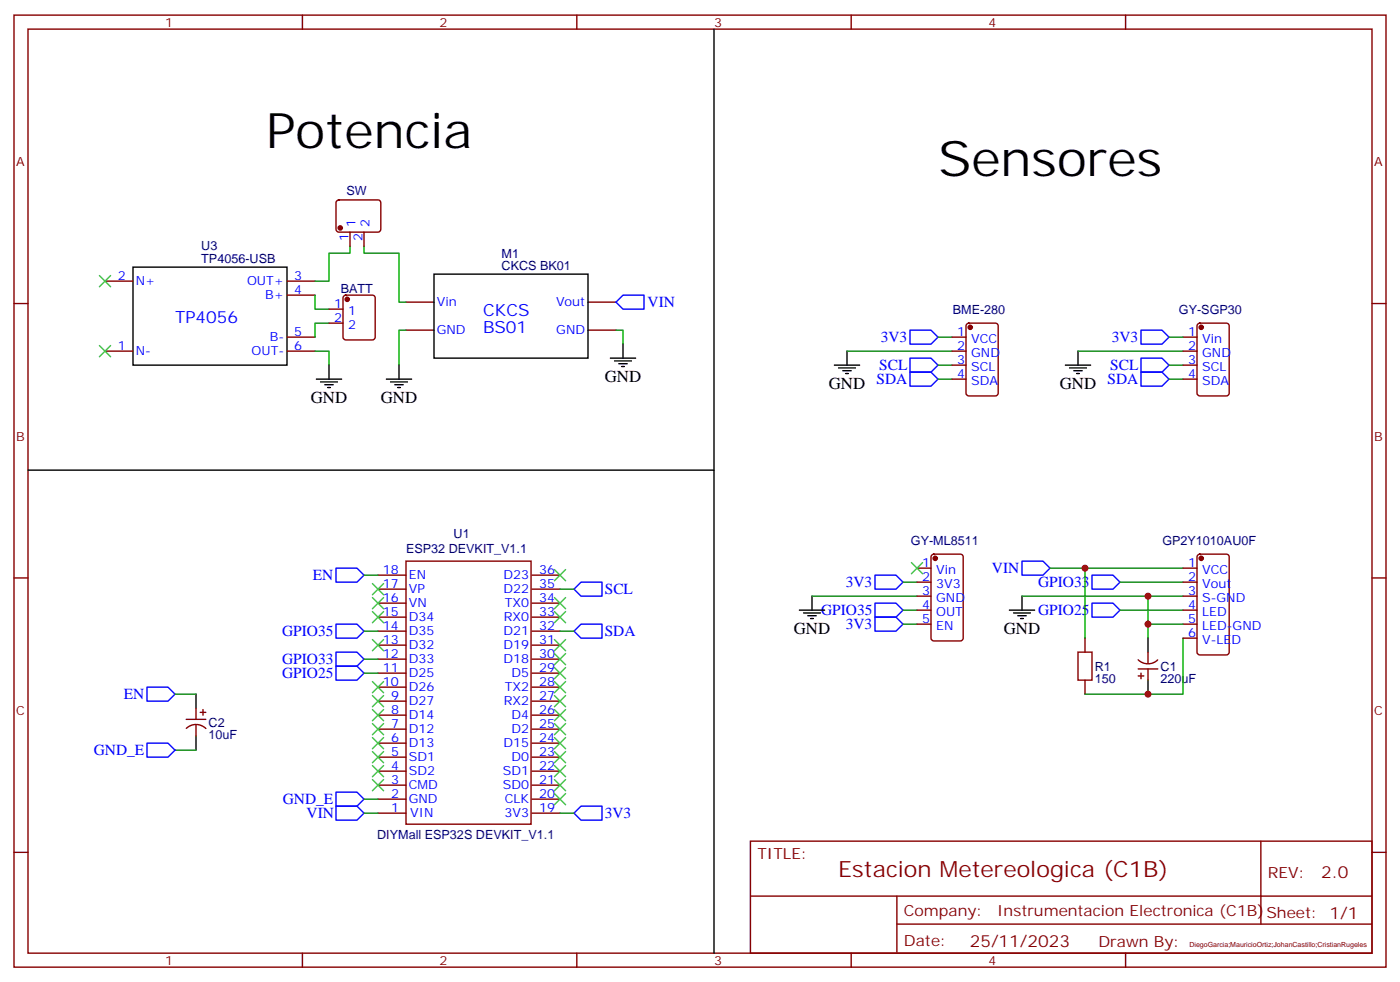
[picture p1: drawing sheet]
<svg xmlns="http://www.w3.org/2000/svg" width="353mm" height="247mm" viewBox="0 0 353 247" stroke-linecap="round" stroke-linejoin="round" font-family="sans-serif">
<g fill="none" stroke="#870000" stroke-width=".35">
<path d="M3.5 3.8h345.7v239.9h-345.7zM7.1 7.3h338.6v232.9h-338.6zM76.2 3.8v3.5M145.3 3.8v3.5M214.5 3.8v3.5M283.6 3.8v3.5M84.9 50.6l.5-.2h9.8a.71 .71 0 0 1 .8 .7v6.7l-.3 .5-.5 .2h-9.8l-.5-.2-.2-.5v-6.7zM88.2 58.5v3.5M91.7 58.5v3.5M3.5 76.5h3.6M26.5 70.8h7M72.3 70.8h7.1"/>
<path d="M72.3 74.4h7.1M82.9 77.9h3.5M86.7 74.6l.4-.2h6.7a.71 .71 0 0 1 .7 .7v10.1l-.7 .5h-6.7l-.5-.3-.2-.5v-9.8zM102.3 76.1h7.1M148.2 76.1h7M345.7 76.5h3.5M26.5 88.5h7M72.3 88.5h7.1M72.3 84.9h7.1M82.9 81.4h3.5M102.3 83.2h7.1M148.2 83.2h7"/>
<path d="M239.9 88.5h3.5M239.9 84.9h3.5M239.9 92h3.5M239.9 95.5h3.5M243.7 81.6l.4-.2h6.7a.71 .71 0 0 1 .7 .7v17.2l-.7 .5h-6.7l-.5-.3-.2-.4v-17zM298.1 88.5h3.5M298.1 84.9h3.5M298.1 92h3.5M298.1 95.5h3.5M301.9 81.6l.4-.2h6.7a.71 .71 0 0 1 .7 .7v17.2l-.7 .5h-6.7l-.5-.3-.2-.4v-17zM234.8 139.8l.5-.2h6.7a.71 .71 0 0 1 .7 .7l-.1 20.8-.6 .4h-6.7l-.5-.2-.2-.5v-20.5zM301.9 139.8l.4-.2h6.7a.71 .71 0 0 1 .7 .7v24.3l-.7 .4h-6.7l-.5-.2-.2-.5v-24z"/>
<path d="M3.5 145.6h3.6M95.2 155.5h7.1M95.2 159h7.1M95.2 144.9h7.1M95.2 148.4h7.1M95.2 152h7.1M102.3 141.4h31.5v66.3h-31.5zM134.1 155.5h7M134.1 159h7M134.1 144.9h7M134.1 148.4h7M134.1 152h7"/>
<path d="M231.1 143.2h3.5M231.1 146.7h3.5M231.1 150.2h3.5M231.1 153.7h3.5M231.1 157.3h3.5M298.1 143.2h3.5M298.1 146.7h3.5M298.1 150.2h3.5M298.1 153.7h3.5M298.1 157.3h3.5M345.7 145.6h3.5M49.4 178.4v2.9"/>
<path d="M50.4 179.5h1.5M51.2 178.8v1.4M95.2 162.6h7.1M95.2 166.1h7.1M95.2 169.6h7.1M95.2 173.1h7.1M95.2 176.7h7.1M134.1 162.6h7M134.1 166.1h7M134.1 169.6h7M134.1 173.1h7M134.1 176.7h7"/>
<path d="M273.4 160.8v3.5M273.4 171.4v3.5M286.8 166.3a3.5 3.5 0 0 0 4.9 0M286.8 168.6h4.9M286.8 170.3h1.4M287.5 169.6v1.4M289.3 164.3v2.8M289.3 168.6v2.8M298.1 160.8h3.5M46.9 181.3h5M47 183.5a3.5 3.5 0 0 1 4.9 .1M49.4 182.7v2.8"/>
<path d="M95.2 180.2h7.1M95.2 183.7h7.1M95.2 187.3h7.1M95.2 190.8h7.1M95.2 194.3h7.1M95.2 197.8h7.1M134.1 180.2h7M134.1 183.7h7M134.1 187.3h7M134.1 190.8h7M134.1 194.3h7M134.1 197.8h7"/>
<path d="M3.5 214.8h3.6M95.2 201.4h7.1M95.2 204.9h7.1M134.1 201.4h7M134.1 204.9h7M189.1 211.9h156.6v28.3h-156.6zM317.7 212v20.9M345.7 214.8h3.5M189.1 225.8h156.5M226 232.9h119.6M226 225.8v14.1M76.2 240.2v3.5"/>
<path d="M145.3 240.2v3.5M214.5 240.2v3.5M283.6 240.2v3.5"/>
</g>
<g fill="none" stroke="#000" stroke-width=".35">
<path d="M179.9 7.3v232.9M33.5 67.3h38.8v24.7h-38.8zM109.4 69.1h38.8v21.1h-38.8zM79.7 95.5h6.4M80.8 96.2h4.2M81.8 96.9h2.2M82.5 97.6h.8M82.9 92v3.5M97.4 95.5h6.3M98.4 96.2h4.3M99.5 96.9h2.1M100.2 97.6h.7"/>
<path d="M100.5 92v3.5M153.8 90.2h6.4M154.9 90.9h4.2M155.9 91.7h2.1M156.6 92.4h.7M157 86.7v3.5M210.3 92h6.3M211.3 92.7h4.2M212.4 93.4h2.1M213.1 94.1h.7M213.4 88.5v3.5M268.5 92h6.3"/>
<path d="M269.5 92.7h4.3M270.6 93.4h2.1M271.3 94.1h.7M271.6 88.5v3.5M7.1 118.5h172.8M201.4 153.7h6.4M202.5 154.4h4.2M203.6 155.2h2.1M204.3 155.9h.7M204.6 150.2v3.5M254.4 153.7h6.3M255.4 154.4h4.2"/>
<path d="M256.5 155.2h2.1M257.2 155.9h.7M257.5 150.2v3.5M49.4 174.9v3.5M289.3 160.8v3.5M289.3 171.4v3.5M49.4 185.5v3.5"/>
</g>
<g fill="none" stroke="#3c3" stroke-width=".35">
<path d="M25 69.4l2.9 2.8M27.9 69.4l-2.9 2.8M25 87.1l2.9 2.8M27.9 87.1l-2.9 2.8M93.8 154.1l2.9 2.8M93.8 147l2.9 2.9M93.8 150.6l2.9 2.8M96.7 154.1l-2.9 2.8M96.7 147l-2.9 2.9M96.7 150.6l-2.9 2.8M139.7 150.6l2.8 2.8M139.7 154.1l2.8 2.8"/>
<path d="M139.7 143.5l2.8 2.8M142.5 150.6l-2.8 2.8M142.5 154.1l-2.8 2.8M142.5 143.5l-2.8 2.8M229.7 141.7l2.8 2.9M232.5 141.7l-2.8 2.9M93.8 175.3l2.9 2.8M93.8 171.7l2.9 2.9M93.8 161.1l2.9 2.9M93.8 178.8l2.9 2.8M96.7 175.3l-2.9 2.8M96.7 171.7l-2.9 2.9"/>
<path d="M96.7 161.1l-2.9 2.9M96.7 178.8l-2.9 2.8M139.7 171.7l2.8 2.9M139.7 175.3l2.8 2.8M139.7 168.2l2.8 2.8M139.7 161.1l2.8 2.9M139.7 164.7l2.8 2.8M139.7 178.8l2.8 2.8M142.5 171.7l-2.8 2.9M142.5 175.3l-2.8 2.8M142.5 168.2l-2.8 2.8M142.5 161.1l-2.8 2.9"/>
<path d="M142.5 164.7l-2.8 2.8M142.5 178.8l-2.8 2.8M93.8 196.4l2.9 2.8M93.8 192.9l2.9 2.8M93.8 189.4l2.9 2.8M93.8 185.8l2.9 2.9M93.8 182.3l2.9 2.8M96.7 196.4l-2.9 2.8M96.7 192.9l-2.9 2.8M96.7 189.4l-2.9 2.8M96.7 185.8l-2.9 2.9M96.7 182.3l-2.9 2.8"/>
<path d="M139.7 192.9l2.8 2.8M139.7 196.4l2.8 2.8M139.7 200l2.8 2.8M139.7 182.3l2.8 2.8M139.7 189.4l2.8 2.8M139.7 185.8l2.8 2.9M142.5 192.9l-2.8 2.8M142.5 196.4l-2.8 2.8M142.5 200l-2.8 2.8M142.5 182.3l-2.8 2.8M142.5 189.4l-2.8 2.8M142.5 185.8l-2.8 2.9"/>
</g>
<g fill="none" stroke="#008700" stroke-width=".35">
<path d="M79.4 74.4v3.5h3.5M88.2 62v1.8h-5.3v7h-3.5M91.7 62v1.8h8.8v12.3h1.8M79.4 88.5h3.5v3.5M82.9 81.4h-3.5v3.5M102.3 83.2h-1.8v8.8M155.2 83.2h1.8v3.5M213.4 88.5h26.5M236.4 84.9h3.5M236.4 92h3.5M236.4 95.5h3.5M271.6 88.5h26.5"/>
<path d="M294.6 84.9h3.5M294.6 92h3.5M294.6 95.5h3.5M91.7 159h3.5M91.7 144.9h3.5M141.1 159h3.5M141.1 148.4h3.5M204.6 150.2h26.5M227.5 146.7h3.6M227.5 153.7h3.6M227.5 157.3h3.6M257.5 150.2h40.6"/>
<path d="M264.6 143.2h33.5M273.4 143.2v17.6M282.2 146.7h15.9M282.2 153.7h15.9M289.3 150.2v7.1h8.8M289.3 157.3v3.5M44.1 174.9h5.3M91.7 166.1h3.5M91.7 169.6h3.5M298.1 160.8v14.1h-24.7M44.1 189h5.3M91.7 204.9h3.5"/>
<path d="M91.7 201.4h3.5M141.1 204.9h3.5"/>
</g>
<g fill="none" stroke="#00f" stroke-width=".35">
<path d="M155.2 76.1l1.8-1.7h5.3v3.5h-5.3zM229.3 83.2h5.3l1.8 1.7-1.8 1.8h-5.3zM229.3 90.2h5.3l1.8 1.8-1.8 1.8h-5.3zM229.3 93.8h5.3l1.8 1.7-1.8 1.8h-5.3zM287.5 83.2h5.3l1.8 1.7-1.8 1.8h-5.3zM287.5 90.2h5.3l1.8 1.8-1.8 1.8h-5.3zM287.5 93.8h5.3l1.8 1.7-1.8 1.8h-5.3zM84.7 157.3h5.3l1.7 1.7-1.7 1.8h-5.3zM84.7 143.2h5.3l1.7 1.7-1.7 1.8h-5.3zM144.6 159l1.8-1.7h5.3v3.5h-5.3zM144.6 148.4l1.8-1.7h5.3v3.5h-5.3zM220.5 144.9h5.3l1.7 1.8-1.7 1.7h-5.3z"/>
<path d="M220.5 152h5.3l1.7 1.7-1.7 1.8h-5.3zM220.5 155.5h5.3l1.7 1.8-1.7 1.7h-5.3zM257.5 141.4h5.3l1.8 1.8-1.8 1.7h-5.3zM275.2 144.9h5.3l1.7 1.8-1.7 1.7h-5.3zM275.2 152h5.3l1.7 1.7-1.7 1.8h-5.3zM37 173.1h5.3l1.8 1.8-1.8 1.8h-5.3zM84.7 167.9h5.3l1.7 1.7-1.7 1.8h-5.3zM84.7 164.3h5.3l1.7 1.8-1.7 1.8h-5.3zM37 187.3h5.3l1.8 1.7-1.8 1.8h-5.3zM84.7 199.6h5.3l1.7 1.8-1.7 1.7h-5.3zM84.7 203.1h5.3l1.7 1.8-1.7 1.8h-5.3zM144.6 204.9l1.8-1.8h5.3v3.6h-5.3z"/>
</g>
<path d="M271.6 164.3h3.6v7.1h-3.6z" fill="none" stroke="#a10000" stroke-width=".35"/>
<g fill="#870000" stroke="#870000" stroke-width=".35">
<circle cx="302.7" cy="140.7" r=".53"/>
<circle cx="235.7" cy="140.7" r=".53"/>
<circle cx="302.7" cy="82.5" r=".53"/>
<circle cx="244.5" cy="82.5" r=".53"/>
<circle cx="85.7" cy="57.4" r=".53"/>
<circle cx="87.5" cy="75.4" r=".53"/>
</g>
<g fill="#c00">
<circle cx="273.4" cy="143.2" r=".88"/>
<circle cx="289.3" cy="150.2" r=".88"/>
<circle cx="289.3" cy="157.3" r=".88"/>
<circle cx="289.3" cy="174.9" r=".88"/>
</g>
<g font-size="12.3">
<text x="67" y="37.3">Potencia</text>
<text x="236.4" y="44.4">Sensores</text>
</g>
<text font-size="5.6" fill="#800" x="211.2" y="221">Estacion Metereologica (C1B)</text>
<g font-size="4.2" fill="#00f">
<text x="44.1" y="81.4">TP4056</text>
<text x="121.7" y="79.7">CKCS</text>
<text x="121.7" y="83.9">BS01</text>
</g>
<g font-size="4.2">
<text x="78.3" y="101.6">GND</text>
<text x="96" y="101.6">GND</text>
<text x="152.4" y="96.3">GND</text>
<text x="208.8" y="98.1">GND</text>
<text x="267.1" y="98.1">GND</text>
<text x="200" y="159.8">GND</text>
<text x="252.9" y="159.8">GND</text>
</g>
<g font-size="4.2" fill="#800">
<text x="332.9" y="221.2">2.0</text>
<text x="244.3" y="238.6">25/11/2023</text>
</g>
<g font-size="3.9" fill="#00f">
<text x="163.2" y="77.4">VIN</text>
<text x="221.9" y="86.2">3V3</text>
<text x="280.1" y="86.2">3V3</text>
<text x="221.5" y="93.3">SCL</text>
<text x="279.7" y="93.3">SCL</text>
<text x="220.9" y="96.8">SDA</text>
<text x="279.1" y="96.8">SDA</text>
<text x="78.8" y="146.2">EN</text>
<text x="152.4" y="149.7">SCL</text>
<text x="213.1" y="148">3V3</text>
<text x="250" y="144.4">VIN</text>
<text x="261.6" y="147.9">GPIO33</text>
<text x="206.9" y="155">GPIO35</text>
<text x="261.6" y="155">GPIO25</text>
<text x="71.1" y="160.2">GPIO35</text>
<text x="152.4" y="160.3">SDA</text>
<text x="213.1" y="158.5">3V3</text>
<text x="71.1" y="167.3">GPIO33</text>
<text x="71.1" y="170.8">GPIO25</text>
<text x="31.2" y="176.2">EN</text>
<text x="23.6" y="190.3">GND_E</text>
<text x="71.3" y="202.6">GND_E</text>
<text x="77.3" y="206.1">VIN</text>
<text x="152.4" y="206.2">3V3</text>
</g>
<g font-size="3.9" fill="#800">
<text x="190.9" y="216.5">TITLE:</text>
<text x="319.5" y="221.2">REV:</text>
<text x="227.8" y="230.7">Company:</text>
<text x="251.3" y="230.8">Instrumentacion Electronica (C1B)</text>
<text x="319.1" y="231.4">Sheet: 1/1</text>
<text x="227.8" y="238.4">Date:</text>
<text x="276.8" y="238.5">Drawn By:</text>
</g>
<g font-size="3.2" fill="#800">
<text x="41.6" y="6.8">1</text>
<text x="110.8" y="6.8">2</text>
<text x="179.9" y="6.8">3</text>
<text x="249.1" y="6.8">4</text>
<text x="4.1" y="41.9">A</text>
<text x="346.3" y="41.9">A</text>
<text x="4.1" y="111.1">B</text>
<text x="346.3" y="111.1">B</text>
<text x="4.1" y="180.2">C</text>
<text x="346.3" y="180.2">C</text>
<text x="41.6" y="243.2">1</text>
<text x="110.8" y="243.2">2</text>
<text x="179.9" y="243.2">3</text>
<text x="249.1" y="243.2">4</text>
</g>
<g font-size="3.2" fill="#000080">
<text x="87.3" y="49">SW</text>
<text x="50.7" y="62.9">U3</text>
<text x="126.4" y="65">M1</text>
<text x="50.7" y="66.2">TP4056-USB</text>
<text x="126.4" y="68">CKCS BK01</text>
<text x="85.9" y="73.7">BATT</text>
<text x="240.1" y="79.1">BME-280</text>
<text x="297.1" y="79.1">GY-SGP30</text>
<text x="114.3" y="135.6">U1</text>
<text x="229.5" y="137.3">GY-ML8511</text>
<text x="292.9" y="137.3">GP2Y1010AU0F</text>
<text x="102.3" y="139.3">ESP32 DEVKIT_V1.1</text>
<text x="275.9" y="172.1">150</text>
<text x="275.9" y="169.1">R1</text>
<text x="292.5" y="172.2">220uF</text>
<text x="292.5" y="169">C1</text>
<text x="52.6" y="183.1">C2</text>
<text x="52.6" y="186.3">10uF</text>
<text x="95" y="211.5">DIYMall ESP32S DEVKIT_V1.1</text>
</g>
<g font-size="3.2" fill="#00f">
<text x="89.6" y="57.2" transform="rotate(-90 89.6 57.2)">1</text>
<text x="93.1" y="57.2" transform="rotate(-90 93.1 57.2)">2</text>
<text x="87.8" y="60.7" transform="rotate(-90 87.8 60.7)">1</text>
<text x="91.4" y="60.7" transform="rotate(-90 91.4 60.7)">2</text>
<text x="29.7" y="70.5">2</text>
<text x="34.2" y="71.9">N+</text>
<text x="62.2" y="71.9">OUT+</text>
<text x="74.1" y="70.5">3</text>
<text x="66.8" y="75.4">B+</text>
<text x="74.1" y="74">4</text>
<text x="84.2" y="77.5">1</text>
<text x="110.1" y="77.2">Vin</text>
<text x="140.1" y="77.2">Vout</text>
<text x="84.2" y="81.1">2</text>
<text x="87.7" y="79.3">1</text>
<text x="87.7" y="82.8">2</text>
<text x="29.7" y="88.1">1</text>
<text x="34.2" y="89.5">N-</text>
<text x="63.4" y="89.5">OUT-</text>
<text x="68" y="86">B-</text>
<text x="74.1" y="84.6">5</text>
<text x="74.1" y="88.1">6</text>
<text x="110.1" y="84.2">GND</text>
<text x="140.2" y="84.2">GND</text>
<text x="241.2" y="84.6">1</text>
<text x="241.2" y="88.1">2</text>
<text x="244.7" y="86.4">VCC</text>
<text x="244.7" y="89.9">GND</text>
<text x="299.4" y="84.6">1</text>
<text x="299.4" y="88.1">2</text>
<text x="302.9" y="86.4">Vin</text>
<text x="302.9" y="89.9">GND</text>
<text x="241.2" y="91.7">3</text>
<text x="241.2" y="95.2">4</text>
<text x="244.7" y="93.4">SCL</text>
<text x="299.4" y="91.7">3</text>
<text x="299.4" y="95.2">4</text>
<text x="302.9" y="93.4">SCL</text>
<text x="244.7" y="96.9">SDA</text>
<text x="302.9" y="96.9">SDA</text>
<text x="232.4" y="142.8">1</text>
<text x="299.4" y="142.8">1</text>
<text x="96.5" y="144.6">18</text>
<text x="96.5" y="148.1">17</text>
<text x="103" y="146">EN</text>
<text x="103" y="149.5">VP</text>
<text x="126.9" y="149.5">D22</text>
<text x="126.9" y="146">D23</text>
<text x="135.8" y="148.1">35</text>
<text x="135.8" y="144.6">36</text>
<text x="232.4" y="146.3">2</text>
<text x="232.4" y="149.9">3</text>
<text x="235.9" y="144.6">Vin</text>
<text x="235.9" y="148.1">3V3</text>
<text x="299.4" y="146.3">2</text>
<text x="299.4" y="149.9">3</text>
<text x="302.9" y="144.6">VCC</text>
<text x="302.9" y="148.1">Vout</text>
<text x="96.5" y="155.2">15</text>
<text x="96.5" y="151.6">16</text>
<text x="103" y="153">VN</text>
<text x="127.2" y="153">TX0</text>
<text x="135.8" y="155.2">33</text>
<text x="135.8" y="151.6">34</text>
<text x="232.4" y="153.4">4</text>
<text x="235.9" y="151.6">GND</text>
<text x="235.9" y="155.2">OUT</text>
<text x="299.4" y="153.4">4</text>
<text x="302.9" y="151.6">S-GND</text>
<text x="302.9" y="155.2">LED</text>
<text x="96.5" y="158.7">14</text>
<text x="103" y="156.6">D34</text>
<text x="103" y="160.1">D35</text>
<text x="126.9" y="160.1">D21</text>
<text x="127" y="156.6">RX0</text>
<text x="135.8" y="158.7">32</text>
<text x="232.4" y="156.9">5</text>
<text x="235.9" y="158.7">EN</text>
<text x="299.4" y="156.9">5</text>
<text x="299.4" y="160.4">6</text>
<text x="302.9" y="158.7">LED-GND</text>
<text x="96.5" y="162.2">13</text>
<text x="96.5" y="165.7">12</text>
<text x="103" y="163.6">D32</text>
<text x="103" y="167.1">D33</text>
<text x="126.9" y="167.1">D18</text>
<text x="126.9" y="163.6">D19</text>
<text x="135.8" y="165.7">30</text>
<text x="135.8" y="162.2">31</text>
<text x="302.9" y="162.2">V-LED</text>
<text x="96.5" y="169.3">11</text>
<text x="96.5" y="172.8">10</text>
<text x="103" y="170.7">D25</text>
<text x="128.9" y="170.7">D5</text>
<text x="135.8" y="169.3">29</text>
<text x="135.8" y="172.8">28</text>
<text x="98.5" y="176.3">9</text>
<text x="98.5" y="179.8">8</text>
<text x="103" y="174.2">D26</text>
<text x="103" y="177.7">D27</text>
<text x="127" y="177.7">RX2</text>
<text x="127.2" y="174.2">TX2</text>
<text x="135.8" y="176.3">27</text>
<text x="135.8" y="179.8">26</text>
<text x="98.5" y="183.4">7</text>
<text x="103" y="181.3">D14</text>
<text x="103" y="184.8">D12</text>
<text x="128.9" y="181.3">D4</text>
<text x="128.9" y="184.8">D2</text>
<text x="135.8" y="183.4">25</text>
<text x="98.5" y="186.9">6</text>
<text x="98.5" y="190.4">5</text>
<text x="103" y="188.3">D13</text>
<text x="103" y="191.8">SD1</text>
<text x="126.9" y="188.3">D15</text>
<text x="128.9" y="191.8">D0</text>
<text x="135.8" y="186.9">24</text>
<text x="135.8" y="190.4">23</text>
<text x="98.5" y="194">4</text>
<text x="98.5" y="197.5">3</text>
<text x="103" y="195.4">SD2</text>
<text x="126.7" y="195.4">SD1</text>
<text x="135.8" y="194">22</text>
<text x="135.8" y="197.5">21</text>
<text x="98.5" y="201">2</text>
<text x="103" y="198.9">CMD</text>
<text x="103" y="202.4">GND</text>
<text x="126.7" y="198.9">SD0</text>
<text x="127.2" y="202.4">CLK</text>
<text x="135.8" y="201">20</text>
<text x="98.5" y="204.5">1</text>
<text x="103.4" y="205.8">VIN</text>
<text x="127.1" y="206">3V3</text>
<text x="135.8" y="204.5">19</text>
</g>
<text font-size="1.8" fill="#800" x="299.7" y="238.5">DiegoGarcia;MauricioOrtiz;JohanCastillo;CristianRugeles</text>
</svg>
